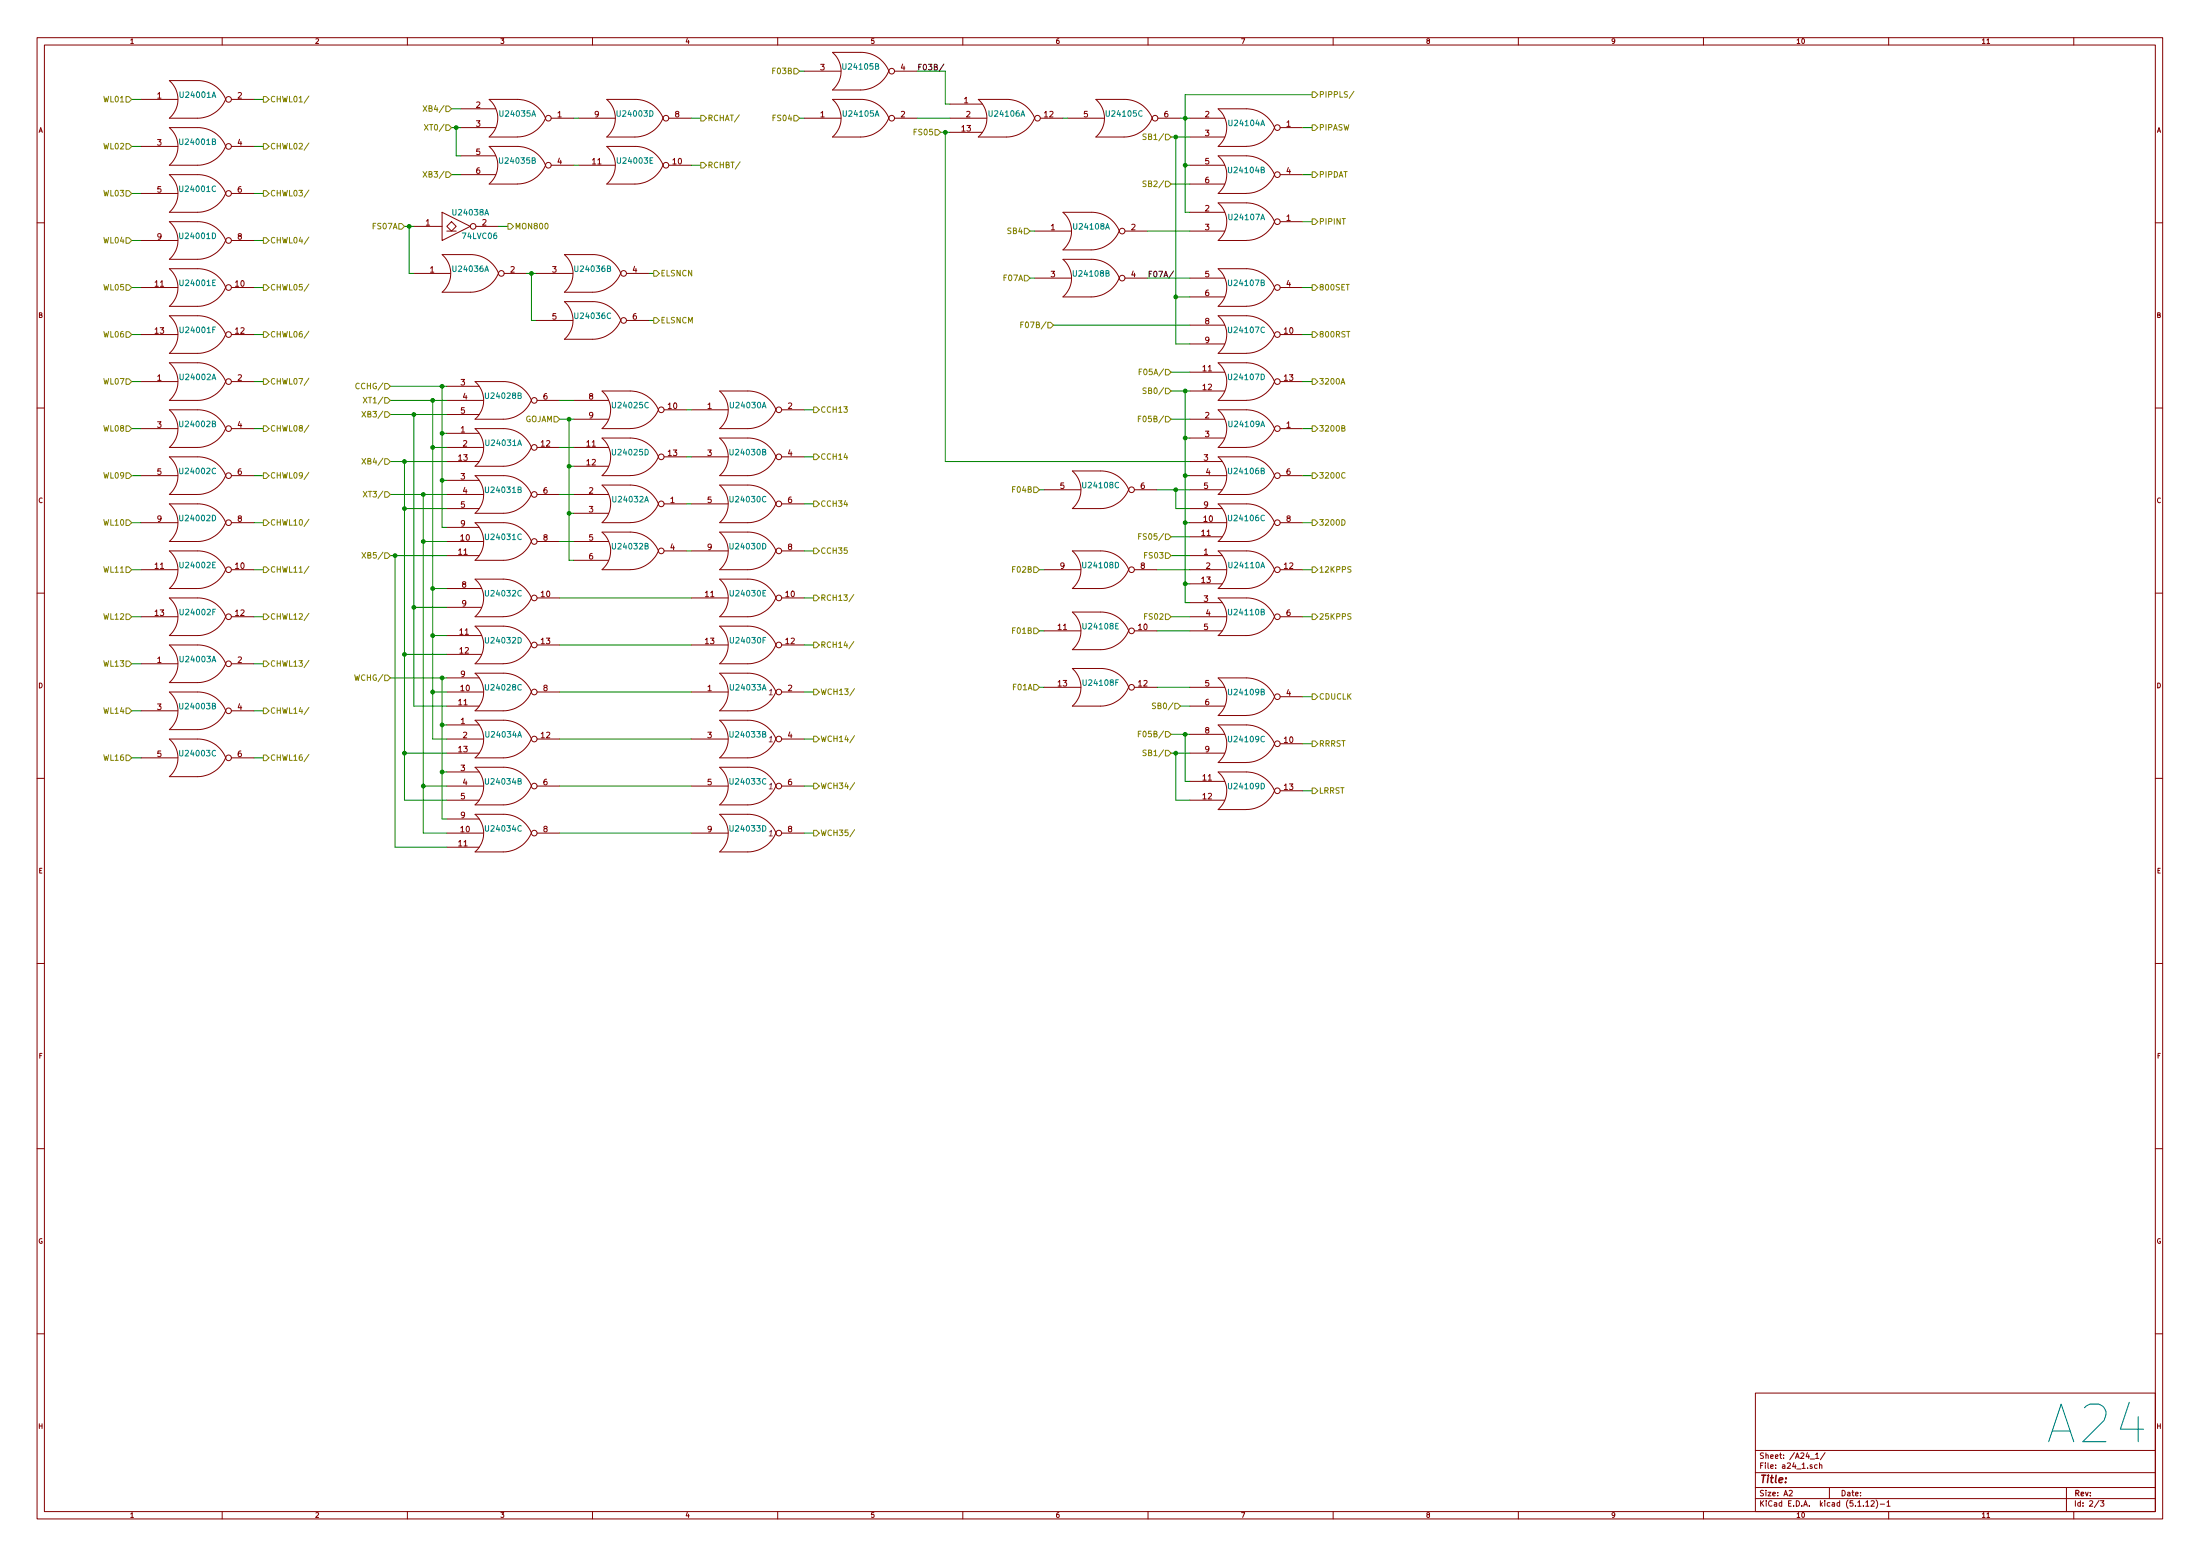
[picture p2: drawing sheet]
<svg xmlns="http://www.w3.org/2000/svg" width="594mm" height="420mm" viewBox="0 0 594 420" stroke-linecap="round" stroke-linejoin="round" font-family="sans-serif">
<g fill="none" stroke="#840000" stroke-width=".27">
<path d="M10 10.2h574v400h-574zM12 12.2h570v396h-570zM60 10.2v2M110 10.2v2M160 10.2v2M210 10.2v2M217.2 19.2h9.9M224.8 14.1h7.6a8 8 0 0 1 7.6 5.1M224.8 14.2a6.7 6.7 0 0 1 0 10.1h7.6a8.3 8.3 0 0 0 7.6-5.1M241.6 19.2h6M260 10.2v2M310 10.2v2"/>
<path d="M360 10.2v2M410 10.2v2M460 10.2v2M510 10.2v2M536.5 11.8h.8M560 10.2v2M38.1 39.5h9.9M38.1 26.8h9.9M45.7 21.8h7.7a8 8 0 0 1 7.6 5M45.7 34.5h7.7a8 8 0 0 1 7.6 5M45.7 21.8a6.7 6.7 0 0 1 0 10.1M45.7 34.5a6.7 6.7 0 0 1 0 10.1"/>
<path d="M60.9 26.8a8.3 8.3 0 0 1-7.6 5.1h-7.6M60.9 39.5a8.3 8.3 0 0 1-7.6 5.1h-7.6M62.5 39.5h6.1M62.5 26.8h6.1M124.5 29.4h9.4M124.5 34.5h9.4M132.1 39.5h7.6a8.3 8.3 0 0 1 7.6 5.1 8.4 8.4 0 0 1-7.6 5.1h-7.6M132.1 26.8h7.6a8.3 8.3 0 0 1 7.6 5.1 8.4 8.4 0 0 1-7.6 5.1h-7.6M132.1 39.6a6.7 6.7 0 0 1 0 10.1M132.1 26.9a6.7 6.7 0 0 1 0 10.1M148.8 31.9h6.1M156.2 31.9h9.9"/>
<path d="M179 31.9a8.3 8.3 0 0 1-7.6 5.1h-7.5a6.7 6.7 0 0 0 0-10.1l7.5-.1a8 8 0 0 1 7.7 5.1M180.6 31.9h6.1M217.2 31.9h9.9M240 31.9a8.3 8.3 0 0 1-7.6 5.1h-7.6a6.7 6.7 0 0 0 0-10.1l7.6-.1a8 8 0 0 1 7.6 5.1M241.6 31.9h6M256.5 31.9h9.9M256.5 28.1h8.8M256.5 35.7h8.8M279.4 31.9a8.3 8.3 0 0 1-7.6 5.1h-7.6a6.7 6.7 0 0 0 0-10.1l7.6-.1a8 8 0 0 1 7.6 5.1M280.9 31.9h6.1M288.3 31.9h9.9M295.9 26.8h7.6"/>
<path d="M295.9 26.9a6.7 6.7 0 0 1 0 10.1M303.6 26.8a8 8 0 0 1 7.5 5.1M311.1 31.9a8.3 8.3 0 0 1-7.6 5.1h-7.6M312.7 31.9h6.1M321.3 37h9.4M321.3 31.9h9.4M328.9 29.4h7.6a8.3 8.3 0 0 1 7.7 5.1 8.4 8.4 0 0 1-7.7 5M328.9 39.5h7.6M329 29.4a6.7 6.7 0 0 1 0 10.1M345.7 34.5h6.1M38.1 52.2h9.9M45.7 59.9h7.7a8 8 0 0 1 7.5 5 8.3 8.3 0 0 1-7.6 5.1h-7.6"/>
<path d="M45.7 47.2h7.7a8 8 0 0 1 7.6 5M45.7 59.9a6.7 6.7 0 0 1 0 10.1M45.7 47.2a6.7 6.7 0 0 1 0 10.1M60.9 52.2a8.3 8.3 0 0 1-7.6 5.1h-7.6M62.5 52.2h6.1M119.4 57.3l7.6 3.8-7.6 3.8zM121.9 59.9l1.3 1.2-1.3 1.3-1.3-1.3zM124.5 42.1h9.4M124.5 47.2h9.4M148.8 44.6h6.1M156.2 44.6h9.9M179 44.6a8.3 8.3 0 0 1-7.6 5.1h-7.5a6.7 6.7 0 0 0 0-10.1l7.5-.1a8 8 0 0 1 7.7 5.1"/>
<path d="M180.6 44.6h6.1M294.6 57.3h-7.6a6.7 6.7 0 0 1 0 10.2M294.7 57.3a8 8 0 0 1 7.5 5.1 8.3 8.3 0 0 1-7.6 5.1h-7.6M321.3 49.7h9.4M321.3 44.6h9.4M321.3 57.3h9.4M328.9 54.8h7.6a8.3 8.3 0 0 1 7.7 5.1 8.4 8.4 0 0 1-7.7 5h-7.6M328.9 42.1h7.6a8.3 8.3 0 0 1 7.7 5.1 8.4 8.4 0 0 1-7.7 5M328.9 52.2h7.6M329 54.8a6.7 6.7 0 0 1 0 10.1M329 42.1a6.7 6.7 0 0 1 0 10.1M345.7 47.2h6.1"/>
<path d="M345.7 59.9h6.1M10 60.2h2M38.1 64.9h9.9M38.1 77.6h9.9M45.7 72.6h7.7a8 8 0 0 1 7.5 5 8.3 8.3 0 0 1-7.6 5.1h-7.6M45.7 72.6a6.7 6.7 0 0 1 0 10.1M62.5 64.9h6.1M62.5 77.6h6.1M111.8 73.8h9.9M111.8 61.1h7.6M119.4 68.7h7.6M119.4 68.8a6.7 6.7 0 0 1 0 10.1"/>
<path d="M120.6 62.4h2.6M127 68.7a8 8 0 0 1 7.6 5.1M128.5 61.1h6.1M134.6 73.8a8.3 8.3 0 0 1-7.6 5.1h-7.6M136.1 73.8h6.1M144.8 73.8h9.9M152.4 68.7h7.6M152.4 68.8a6.7 6.7 0 0 1 0 10.1M160 68.7a8 8 0 0 1 7.6 5.1M167.6 73.8a8.3 8.3 0 0 1-7.6 5.1h-7.6M169.2 73.8h6.1M279.4 62.4h9.9"/>
<path d="M279.4 75.1h9.9M287 70h7.6M287 70a6.7 6.7 0 0 1 0 10.2M294.7 70a8 8 0 0 1 7.5 5.1 8.3 8.3 0 0 1-7.6 5.1h-7.6M303.8 62.4h6.1M303.8 75.1h6.1M321.3 62.4h9.4M321.3 75.1h9.4M328.9 72.6h7.6a8.3 8.3 0 0 1 7.7 5 8.4 8.4 0 0 1-7.7 5.1h-7.6M329 72.6a6.7 6.7 0 0 1 0 10.1M345.7 77.6h6.1M582 60.2h2"/>
<path d="M38.1 90.3h9.9M45.7 98h7.7a8 8 0 0 1 7.5 5 8.3 8.3 0 0 1-7.6 5.1h-7.6M45.7 85.3h7.7a8 8 0 0 1 7.5 5 8.3 8.3 0 0 1-7.6 5.1h-7.6M45.7 98a6.7 6.7 0 0 1 0 10.1M45.7 85.3a6.7 6.7 0 0 1 0 10.1M62.5 90.3h6.1M144.8 86.5h9.9M152.4 81.4h7.6M152.4 81.5a6.7 6.7 0 0 1 0 10.1M160 81.4a8 8 0 0 1 7.6 5.1M167.6 86.5a8.3 8.3 0 0 1-7.6 5.1h-7.6M169.2 86.5h6.1"/>
<path d="M321.3 87.8h9.4M321.3 92.9h9.4M321.3 80.2h9.4M328.9 85.3h7.6a8.3 8.3 0 0 1 7.7 5 8.4 8.4 0 0 1-7.7 5.1h-7.6M328.9 98h7.6a8.3 8.3 0 0 1 7.7 5 8.4 8.4 0 0 1-7.7 5.1M329 85.3a6.7 6.7 0 0 1 0 10.1M329 98a6.7 6.7 0 0 1 0 10.1M345.7 90.3h6.1M10 110.2h2M38.1 103h9.9M38.1 115.7h9.9M45.7 110.7h7.7a8 8 0 0 1 7.5 5 8.3 8.3 0 0 1-7.6 5.1h-7.6"/>
<path d="M45.7 110.7a6.7 6.7 0 0 1 0 10.1M62.5 103h6.1M62.5 115.7h6.1M120.6 104.3h8.8M120.6 108.1h10M120.6 111.9h8.8M120.6 117h8.8M128.3 103h7.6a8 8 0 0 1 7.6 5.1M128.3 115.7h7.6a8 8 0 0 1 7.6 5.1M128.3 103.1a6.7 6.7 0 0 1 0 10.1M128.3 115.8a6.7 6.7 0 0 1 0 10.1h7.6a8.3 8.3 0 0 0 7.6-5.1M143.5 108.1a8.3 8.3 0 0 1-7.6 5.1h-7.6"/>
<path d="M145 108.1h6.1M154.9 113.2h9.4M154.9 108.1h9.4M162.6 105.6h7.6a8.3 8.3 0 0 1 7.6 5.1 8.4 8.4 0 0 1-7.6 5h-7.6a6.7 6.7 0 0 0 0-10.1zM179.3 110.7h6.1M186.7 110.7h9.9M194.3 105.6h7.6M194.3 118.3h7.6M194.3 105.6a6.7 6.7 0 0 1 0 10.1M194.3 118.3a6.7 6.7 0 0 1 0 10.1M202 105.6a8 8 0 0 1 7.5 5 8.3 8.3 0 0 1-7.6 5.1h-7.6M202 118.3a8 8 0 0 1 7.5 5 8.3 8.3 0 0 1-7.6 5.1h-7.6"/>
<path d="M211.1 110.7h6.1M321.3 113.2h9.4M321.3 100.5h9.4M321.3 105.6h9.4M321.3 118.3h9.4M328.9 110.7h7.6a8.3 8.3 0 0 1 7.7 5 8.4 8.4 0 0 1-7.7 5.1M328.9 108.1h7.6M329 110.7a6.7 6.7 0 0 1 0 10.1M345.7 103h6.1M345.7 115.7h6.1M582 110.2h2M38.1 128.4h9.9"/>
<path d="M45.7 123.4h7.7a8 8 0 0 1 7.6 5M45.7 136.1h7.7a8 8 0 0 1 7.6 5M45.7 123.4a6.7 6.7 0 0 1 0 10.1M45.7 136.1a6.7 6.7 0 0 1 0 10.1M60.9 128.4a8.3 8.3 0 0 1-7.6 5.1h-7.6M62.5 128.4h6.1M120.6 120.8h10M120.6 133.5h10M120.6 124.6h8.8M120.6 137.3h8.8M120.6 129.7h8.8M143.5 133.5a8.3 8.3 0 0 1-7.6 5.1h-7.6a6.7 6.7 0 0 0 0-10.1l7.6-.1a8 8 0 0 1 7.6 5.1"/>
<path d="M145 120.8h6.1M145 133.5h6.1M154.9 120.8h9.4M154.9 133.5h9.4M154.9 125.9h9.4M154.9 138.6h9.4M162.6 131h7.6a8.3 8.3 0 0 1 7.6 5.1 8.4 8.4 0 0 1-7.6 5M162.6 128.4h7.6M162.6 128.4a6.7 6.7 0 0 0 0-10.1h7.6a8.3 8.3 0 0 1 7.6 5.1 8.4 8.4 0 0 1-7.6 5M162.6 131a6.7 6.7 0 0 1 0 10.1M179.3 123.4h6.1M179.3 136.1h6.1"/>
<path d="M186.7 123.4h9.9M186.7 136.1h9.9M194.3 131h7.6M194.3 131a6.7 6.7 0 0 1 0 10.1M202 131a8 8 0 0 1 7.5 5 8.3 8.3 0 0 1-7.6 5.1h-7.6M211.1 123.4h6.1M211.1 136.1h6.1M281.9 132.2h9.9M289.6 127.2h7.6a8 8 0 0 1 7.6 5 8.3 8.3 0 0 1-7.6 5.1h-7.6M289.6 127.2a6.7 6.7 0 0 1 0 10.1M306.3 132.2h6.1M321.3 124.6h8.8"/>
<path d="M321.3 128.4h9.9M321.3 132.2h8.8M321.3 137.3h8.8M328.9 120.8h7.6M328.9 123.4h7.6M328.9 136.1h7.6M329 123.4a6.7 6.7 0 0 1 0 10.1M329 136.1a6.7 6.7 0 0 1 0 10.1M336.6 123.4a8 8 0 0 1 7.6 5M336.6 136.1a8 8 0 0 1 7.6 5M344.1 128.4a8.3 8.3 0 0 1-7.6 5.1h-7.6M345.7 128.4h6.1"/>
<path d="M38.1 153.8h9.9M38.1 141.1h9.9M45.7 148.8h7.7a8 8 0 0 1 7.6 5M45.7 148.8a6.7 6.7 0 0 1 0 10.1M60.9 141.1a8.3 8.3 0 0 1-7.6 5.1h-7.6M60.9 153.8a8.3 8.3 0 0 1-7.6 5.1h-7.6M62.5 153.8h6.1M62.5 141.1h6.1M120.6 158.9h9.4M120.6 150h8.8M120.6 146.2h10M120.6 142.4h8.8"/>
<path d="M128.3 156.4h7.6a8.3 8.3 0 0 1 7.6 5.1 8.4 8.4 0 0 1-7.6 5h-7.6a6.7 6.7 0 0 0 0-10.1M143.5 146.2a8.3 8.3 0 0 1-7.6 5.1h-7.6a6.7 6.7 0 0 0 0-10.1l7.6-.1a8 8 0 0 1 7.6 5.1M145 146.2h6.1M154.9 146.2h9.4M154.9 151.3h9.4M162.6 143.7h7.6a8.3 8.3 0 0 1 7.6 5.1 8.4 8.4 0 0 1-7.6 5M162.6 153.8h7.6M162.6 141.1h7.6M162.6 143.7a6.7 6.7 0 0 1 0 10.1M179.3 148.8h6.1M186.7 148.8h9.9M194.3 156.4h7.6"/>
<path d="M194.3 143.7h7.6M194.3 156.4a6.7 6.7 0 0 1 0 10.1M194.3 143.7a6.7 6.7 0 0 1 0 10.1M202 156.4a8 8 0 0 1 7.5 5.1M202 143.7a8 8 0 0 1 7.5 5.1M209.5 148.7a8.3 8.3 0 0 1-7.6 5.1h-7.6M211.1 148.8h6.1M281.9 153.8h9.9M289.6 148.8h7.6a8 8 0 0 1 7.6 5M289.6 148.8a6.7 6.7 0 0 1 0 10.1M304.8 153.8a8.3 8.3 0 0 1-7.6 5.1h-7.6M306.3 153.8h6.1"/>
<path d="M321.3 153.8h9.9M321.3 150h8.8M321.3 157.6h8.8M321.3 141.1h9.9M321.3 144.9h8.8M328.9 148.8h7.6M329 148.8a6.7 6.7 0 0 1 0 10.1M336.6 148.8a8 8 0 0 1 7.6 5M344.1 153.8a8.3 8.3 0 0 1-7.6 5.1h-7.6M344.1 141.1a8.3 8.3 0 0 1-7.6 5.1h-7.6M345.7 153.8h6.1M345.7 141.1h6.1"/>
<path d="M10 160.2h2M38.1 179.2h9.9M38.1 166.5h9.9M45.7 174.2h7.7a8 8 0 0 1 7.5 5 8.3 8.3 0 0 1-7.6 5.1h-7.6M45.7 161.5h7.7a8 8 0 0 1 7.5 5 8.3 8.3 0 0 1-7.6 5.1h-7.6M45.7 174.2a6.7 6.7 0 0 1 0 10.1M45.7 161.5a6.7 6.7 0 0 1 0 10.1M62.5 179.2h6.1M62.5 166.5h6.1M120.6 171.6h9.4M120.6 176.7h9.4M120.6 164h9.4"/>
<path d="M128.3 169.1h7.6a8.3 8.3 0 0 1 7.6 5.1 8.4 8.4 0 0 1-7.6 5h-7.6a6.7 6.7 0 0 0 0-10.1zM145 174.2h6.1M145 161.5h6.1M186.7 174.2h9.9M186.7 161.5h9.9M194.3 169.1h7.6M194.3 169.1a6.7 6.7 0 0 1 0 10.1M202 169.1a8 8 0 0 1 7.5 5.1M209.5 174.1a8.3 8.3 0 0 1-7.6 5.1h-7.6M209.5 161.4a8.3 8.3 0 0 1-7.6 5.1h-7.6M211.1 174.2h6.1M211.1 161.5h6.1"/>
<path d="M281.9 170.3h9.9M289.6 165.3h7.6a8 8 0 0 1 7.6 5 8.3 8.3 0 0 1-7.6 5.1h-7.6M289.6 165.3a6.7 6.7 0 0 1 0 10.1M306.3 170.3h6.1M321.3 162.7h8.8M321.3 166.5h9.9M321.3 170.3h8.8M328.9 161.5h7.6M329 161.5a6.7 6.7 0 0 1 0 10.1M336.6 161.5a8 8 0 0 1 7.5 5 8.3 8.3 0 0 1-7.6 5.1h-7.6M345.7 166.5h6.1M582 160.2h2"/>
<path d="M38.1 191.9h9.9M45.7 199.6h7.7a8 8 0 0 1 7.5 5 8.3 8.3 0 0 1-7.6 5.1h-7.6M45.7 186.9h7.7a8 8 0 0 1 7.5 5 8.3 8.3 0 0 1-7.6 5.1h-7.6M45.7 199.6a6.7 6.7 0 0 1 0 10.1M45.7 186.9a6.7 6.7 0 0 1 0 10.1M62.5 191.9h6.1M120.6 186.9h10M120.6 183h8.8M120.6 190.7h8.8M120.6 195.7h8.8M120.6 199.6h10M143.5 186.8a8.3 8.3 0 0 1-7.6 5.1h-7.6a6.7 6.7 0 0 0 0-10.1h7.6a8 8 0 0 1 7.6 5.1"/>
<path d="M143.5 199.5a8.3 8.3 0 0 1-7.6 5.1h-7.6a6.7 6.7 0 0 0 0-10.1h7.6a8 8 0 0 1 7.6 5.1M145 186.9h6.1M145 199.6h6.1M186.7 186.9h9.9M186.7 199.6h9.9M194.3 181.8h7.6M194.3 194.5h7.6M194.3 194.5a6.7 6.7 0 0 1 0 10.1M194.3 181.8a6.7 6.7 0 0 1 0 10.1M202 194.5a8 8 0 0 1 7.5 5 8.3 8.3 0 0 1-7.6 5.1h-7.6M202 181.8a8 8 0 0 1 7.5 5 8.3 8.3 0 0 1-7.6 5.1h-7.6M211.1 186.9h6.1"/>
<path d="M211.1 199.6h6.1M281.9 185.6h9.9M289.6 180.5h7.6a8 8 0 0 1 7.6 5.1 8.3 8.3 0 0 1-7.6 5.1h-7.6M289.6 180.5a6.7 6.7 0 0 1 0 10.1M306.3 185.6h6.1M321.3 190.7h9.4M321.3 185.6h9.4M321.3 198.3h9.4M328.9 183h7.6a8.3 8.3 0 0 1 7.7 5.1 8.4 8.4 0 0 1-7.7 5.1h-7.6M328.9 195.7h7.6a8.3 8.3 0 0 1 7.7 5.1 8.4 8.4 0 0 1-7.7 5.1h-7.6M329 183.1a6.7 6.7 0 0 1 0 10.1M329 195.8a6.7 6.7 0 0 1 0 10.1"/>
<path d="M345.7 188.1h6.1M10 210.2h2M38.1 204.6h9.9M62.5 204.6h6.1M120.6 203.4h8.8M120.6 208.4h8.8M120.6 216.1h8.8M120.6 212.3h10M143.5 212.2a8.3 8.3 0 0 1-7.6 5.1h-7.6a6.7 6.7 0 0 0 0-10.1h7.6a8 8 0 0 1 7.6 5.1M145 212.3h6.1M186.7 212.3h9.9M194.3 207.2h7.6"/>
<path d="M194.3 219.9h7.6M194.3 207.2a6.7 6.7 0 0 1 0 10.1M194.3 219.9a6.7 6.7 0 0 1 0 10.1M202 207.2a8 8 0 0 1 7.5 5 8.3 8.3 0 0 1-7.6 5.1h-7.6M202 219.9a8 8 0 0 1 7.5 5 8.3 8.3 0 0 1-7.6 5.1h-7.6M211.1 212.3h6.1M321.3 203.4h9.4M321.3 211h9.4M321.3 216.1h9.4M328.9 208.4h7.6a8.3 8.3 0 0 1 7.7 5.1 8.4 8.4 0 0 1-7.7 5.1h-7.6M329 208.5a6.7 6.7 0 0 1 0 10.1M345.7 200.8h6.1"/>
<path d="M345.7 213.5h6.1M582 210.2h2M120.6 225h10M120.6 221.1h8.8M120.6 228.8h8.8M143.5 224.9a8.3 8.3 0 0 1-7.6 5.1h-7.6M143.5 225a8 8 0 0 0-7.6-5.1h-7.6a6.7 6.7 0 0 1 0 10.1M145 225h6.1M186.7 225h9.9M211.1 225h6.1M10 260.2h2M582 260.2h2"/>
<path d="M10 310.2h2M582 310.2h2M10 360.2h2M474 376.2h108v32h-108zM582 360.2h2M474 397.7h108M474 391.7h108M488.8 394h1.2M490.3 392.8l.4-.5v1.5M490.3 393.8h.8M490.7 395.6l-.4-.1-.3 .3 .1 .6h.6M491.3 395.6h.6l.1 .9"/>
<path d="M491.3 395v1.5M492.8 392.2l-1.2 2M60 408.2v2M110 408.2v2M160 408.2v2M210 408.2v2M260 408.2v2M310 408.2v2M360 408.2v2M410 408.2v2M460 408.2v2M474 404.7h108"/>
<path d="M474 401.7h108M483.1 402.6l.6-.2 .3 .5-.9 1h.9M494 401.7v3M503.8 405.7l.5-.5v1.5M503.8 406.7h.9M505.3 405.4l.5-.2 .3 .5-.9 1h.9M506.6 405a1.71 1.71 0 0 1 0 2.3M507.7 406.2h1.2M509.5 405.7l.5-.5v1.5M509.5 406.7h.9M510 408.2v2M536.5 409.7h.8"/>
<path d="M558 401.7v6.5M560 408.2v2M566.8 405.1l-1.2 2M567.2 405.2h.9l-.5 .6 .4 .1v.7h-.8"/>
<circle cx="240.8" cy="19.2" r=".76"/>
<circle cx="61.7" cy="39.5" r=".76"/>
<circle cx="61.7" cy="26.8" r=".76"/>
<circle cx="148.1" cy="31.9" r=".76"/>
<circle cx="179.8" cy="31.9" r=".76"/>
<circle cx="240.8" cy="31.9" r=".76"/>
<circle cx="280.2" cy="31.9" r=".76"/>
<circle cx="311.9" cy="31.9" r=".76"/>
<circle cx="344.9" cy="34.5" r=".76"/>
<circle cx="61.7" cy="52.2" r=".76"/>
<circle cx="148.1" cy="44.6" r=".76"/>
<circle cx="179.8" cy="44.6" r=".76"/>
<circle cx="344.9" cy="47.2" r=".76"/>
<circle cx="344.9" cy="59.9" r=".76"/>
<circle cx="61.7" cy="64.9" r=".76"/>
<circle cx="61.7" cy="77.6" r=".76"/>
<circle cx="127.8" cy="61.1" r=".76"/>
<circle cx="135.4" cy="73.8" r=".76"/>
<circle cx="168.4" cy="73.8" r=".76"/>
<circle cx="303" cy="75.1" r=".76"/>
<circle cx="303" cy="62.4" r=".76"/>
<circle cx="344.9" cy="77.6" r=".76"/>
<circle cx="61.7" cy="90.3" r=".76"/>
<circle cx="168.4" cy="86.5" r=".76"/>
<circle cx="344.9" cy="90.3" r=".76"/>
<circle cx="61.7" cy="115.7" r=".76"/>
<circle cx="61.7" cy="103" r=".76"/>
<circle cx="144.3" cy="108.1" r=".76"/>
<circle cx="178.6" cy="110.7" r=".76"/>
<circle cx="210.3" cy="110.7" r=".76"/>
<circle cx="344.9" cy="103" r=".76"/>
<circle cx="344.9" cy="115.7" r=".76"/>
<circle cx="61.7" cy="128.4" r=".76"/>
<circle cx="144.3" cy="120.8" r=".76"/>
<circle cx="144.3" cy="133.5" r=".76"/>
<circle cx="178.6" cy="136.1" r=".76"/>
<circle cx="178.6" cy="123.4" r=".76"/>
<circle cx="210.3" cy="123.4" r=".76"/>
<circle cx="210.3" cy="136.1" r=".76"/>
<circle cx="305.6" cy="132.2" r=".76"/>
<circle cx="344.9" cy="128.4" r=".76"/>
<circle cx="61.7" cy="153.8" r=".76"/>
<circle cx="61.7" cy="141.1" r=".76"/>
<circle cx="144.3" cy="146.2" r=".76"/>
<circle cx="178.6" cy="148.8" r=".76"/>
<circle cx="210.3" cy="148.8" r=".76"/>
<circle cx="305.6" cy="153.8" r=".76"/>
<circle cx="344.9" cy="141.1" r=".76"/>
<circle cx="344.9" cy="153.8" r=".76"/>
<circle cx="61.7" cy="179.2" r=".76"/>
<circle cx="61.7" cy="166.5" r=".76"/>
<circle cx="144.3" cy="174.2" r=".76"/>
<circle cx="144.3" cy="161.5" r=".76"/>
<circle cx="210.3" cy="174.2" r=".76"/>
<circle cx="210.3" cy="161.5" r=".76"/>
<circle cx="305.6" cy="170.3" r=".76"/>
<circle cx="344.9" cy="166.5" r=".76"/>
<circle cx="61.7" cy="191.9" r=".76"/>
<circle cx="144.3" cy="186.9" r=".76"/>
<circle cx="144.3" cy="199.6" r=".76"/>
<circle cx="210.3" cy="186.9" r=".76"/>
<circle cx="210.3" cy="199.6" r=".76"/>
<circle cx="305.6" cy="185.6" r=".76"/>
<circle cx="344.9" cy="188.1" r=".76"/>
<circle cx="61.7" cy="204.6" r=".76"/>
<circle cx="144.3" cy="212.3" r=".76"/>
<circle cx="210.3" cy="212.3" r=".76"/>
<circle cx="344.9" cy="200.8" r=".76"/>
<circle cx="344.9" cy="213.5" r=".76"/>
<circle cx="144.3" cy="225" r=".76"/>
<circle cx="210.3" cy="225" r=".76"/>
</g>
<g fill="none" stroke="#008400" stroke-width=".27">
<path d="M215.9 19.2h1.3M247.6 19.2h7.7v8.9h1.2M35.6 39.5h2.5M35.6 26.8h2.5M68.6 39.5h2.5M68.6 26.8h2.5M121.9 29.4h2.6M121.9 34.5h2.6M123.2 34.5v7.6h1.3M154.9 31.9h1.3M186.7 31.9h2.5M215.9 31.9h1.3"/>
<path d="M247.6 31.9h8.9M254 35.7h2.5M255.3 35.7v88.9h66M287 31.9h1.3M316.2 37h5.1M317.5 37v55.9h3.8M318.8 31.9h2.5M351.8 34.5h2.5M354.3 25.6h-34.3v31.7h1.3M35.6 52.2h2.5M68.6 52.2h2.5M121.9 47.2h2.6"/>
<path d="M154.9 44.6h1.3M186.7 44.6h2.5M316.2 49.7h5.1M320 44.6h1.3M351.8 47.2h2.5M351.8 59.9h2.5M35.6 64.9h2.5M35.6 77.6h2.5M68.6 64.9h2.5M68.6 77.6h2.5M109.2 61.1h2.6M110.5 61.1v12.7h1.3"/>
<path d="M134.6 61.1h2.6M142.2 73.8h2.6M143.5 73.8v12.7h1.3M175.3 73.8h1.2M278.1 62.4h1.3M278.1 75.1h1.3M309.9 62.4h11.4M309.9 75.1h11.4M351.8 77.6h2.5M35.6 90.3h2.5M68.6 90.3h2.5M175.3 86.5h1.2"/>
<path d="M284.5 87.8h36.8M317.5 80.2h3.8M351.8 90.3h2.5M35.6 103h2.5M35.6 115.7h2.5M68.6 103h2.5M68.6 115.7h2.5M105.4 108.1h15.2M105.4 111.9h15.2M105.4 104.3h15.2M111.8 111.9v78.8h8.8M116.8 108.1v91.5h3.8"/>
<path d="M119.4 104.3v38.1h1.2M119.4 117h1.2M151.1 113.2h3.8M151.1 108.1h3.8M153.7 113.2v38.1h1.2M185.4 110.7h1.3M217.2 110.7h2.5M316.2 105.6h5.1M316.2 100.5h5.1M316.2 113.2h5.1M320 105.6v57.1h1.3M320 118.3h1.3"/>
<path d="M351.8 103h2.5M351.8 115.7h2.5M35.6 128.4h2.5M68.6 128.4h2.5M105.4 124.6h15.2M105.4 133.5h15.2M109.2 137.3h11.4M109.2 124.6v91.5h11.4M114.3 133.5v91.5h6.3M116.8 120.8h3.8M119.4 129.7h1.2M151.1 133.5h3.8"/>
<path d="M151.1 120.8h3.8M153.7 138.6h1.2M153.7 125.9h1.2M185.4 136.1h1.3M185.4 123.4h1.3M217.2 136.1h2.5M217.2 123.4h2.5M280.7 132.2h1.2M312.4 132.2h8.9M317.5 132.2v5.1h3.8M320 128.4h1.3M351.8 128.4h2.5"/>
<path d="M35.6 141.1h2.5M35.6 153.8h2.5M68.6 141.1h2.5M68.6 153.8h2.5M105.4 150h15.2M106.7 150v78.8h13.9M114.3 146.2h6.3M116.8 158.9h3.8M151.1 146.2h3.8M185.4 148.8h1.3M217.2 148.8h2.5M280.7 153.8h1.2"/>
<path d="M312.4 153.8h8.9M316.2 150h5.1M316.2 144.9h5.1M320 141.1h1.3M320 157.6h1.3M351.8 141.1h2.5M351.8 153.8h2.5M35.6 166.5h2.5M35.6 179.2h2.5M68.6 166.5h2.5M68.6 179.2h2.5M109.2 176.7h11.4"/>
<path d="M111.8 164h8.8M116.8 171.6h3.8M151.1 161.5h35.6M151.1 174.2h35.6M217.2 161.5h2.5M217.2 174.2h2.5M280.7 170.3h1.2M312.4 170.3h8.9M316.2 166.5h5.1M351.8 166.5h2.5M35.6 191.9h2.5M68.6 191.9h2.5"/>
<path d="M105.4 183h15.2M116.8 186.9h3.8M119.4 195.7h1.2M119.4 183v38.1h1.2M151.1 186.9h35.6M151.1 199.6h35.6M217.2 186.9h2.5M217.2 199.6h2.5M280.7 185.6h1.2M312.4 185.6h8.9M316.2 198.3h5.1M318.8 190.7h2.5"/>
<path d="M320 198.3v12.7h1.3M351.8 188.1h2.5M35.6 204.6h2.5M68.6 204.6h2.5M109.2 203.4h11.4M114.3 212.3h6.3M119.4 208.4h1.2M151.1 212.3h35.6M217.2 212.3h2.5M316.2 203.4h5.1M317.5 203.4v12.7h3.8M351.8 200.8h2.5"/>
<path d="M351.8 213.5h2.5M151.1 225h35.6M217.2 225h2.5"/>
</g>
<g fill="none" stroke="#848400" stroke-width=".27">
<path d="M214.4 18.5h.7l.8 .7-.8 .8h-.7zM34 26.1h.8l.8 .7-.8 .8h-.8zM34 38.8h.8l.8 .7-.8 .8h-.8zM71.1 38.8h.8l.7 .7-.7 .8h-.8zM71.1 26.1h.8l.7 .7-.7 .8h-.8zM83.4 38.6l-1.3 2M83.4 25.9l-1.3 2M114.2 28.5l1.1 1.6M114.6 33.6l1 1.5M115.3 28.5l-1.1 1.6M115.6 33.6l-1 1.5M120.4 33.7h.8l.7 .8-.7 .7h-.8z"/>
<path d="M120.4 28.6h.8l.7 .8-.7 .7h-.8zM189.2 31.2h.8l.8 .7-.8 .8h-.8zM214.4 31.2h.7l.8 .7-.8 .8h-.7zM252.5 35h.7l.8 .7-.8 .8h-.7zM309.5 36.2h-.7l-.1 .5a.63 .63 0 0 1 .7 .8l-.8 .1M314.7 36.2h.8l.7 .8-.7 .8h-.8zM354.3 24.8h.8l.8 .8-.8 .7h-.8zM354.3 33.7h.8l.8 .8-.8 .7h-.8zM365.6 24.7l-1.3 1.9M34 51.5h.8l.8 .7-.8 .8h-.8zM71.1 51.5h.8l.7 .7-.7 .8h-.8zM83.4 51.3l-1.3 2"/>
<path d="M114.2 46.3l1.1 1.5M115.3 46.3l-1.1 1.5M120.4 46.4h.8l.7 .8-.7 .7h-.8zM189.2 43.9h.8l.8 .7-.8 .8h-.8zM199.8 43.7l-1.2 2M309.5 48.9h-.7l-.1 .5a.63 .63 0 0 1 .7 .8l-.8 .1M314.7 48.9h.8l.7 .8-.7 .8h-.8zM354.3 46.4h.8l.8 .8-.8 .7h-.8zM354.3 59.1h.8l.8 .8-.8 .7h-.8zM34 76.9h.8l.8 .7-.8 .8h-.8zM34 64.2h.8l.8 .7-.8 .8h-.8zM71.1 76.9h.8l.7 .7-.7 .8h-.8z"/>
<path d="M71.1 64.2h.8l.7 .7-.7 .8h-.8zM83.4 76.7l-1.3 2M83.4 64l-1.3 2M107.7 60.4h.8l.7 .7-.7 .8h-.8zM137.2 60.4h.7l.8 .7-.8 .8h-.7zM176.5 73.1h.8l.8 .7-.8 .8h-.8zM276.6 74.3h.8l.7 .8-.7 .8h-.8zM276.6 61.6h.8l.7 .8-.7 .8h-.8zM354.3 76.9h.8l.8 .7-.8 .8h-.8zM34 89.6h.8l.8 .7-.8 .8h-.8zM71.1 89.6h.8l.7 .7-.7 .8h-.8zM83.4 89.4l-1.3 2"/>
<path d="M176.5 85.8h.8l.8 .7-.8 .8h-.8zM275.6 87.7h.5M276.4 87h-.8v1.5M283 87h.7l.8 .8-.8 .8h-.7zM308.3 99.7h-.7v1.5M314.7 99.7h.8l.7 .8-.7 .8h-.8zM354.3 89.6h.8l.8 .7-.8 .8h-.8zM34 115h.8l.8 .7-.8 .8h-.8zM34 102.3h.8l.8 .7-.8 .8h-.8zM71.1 102.3h.8l.7 .7-.7 .8h-.8zM71.1 115h.8l.7 .7-.7 .8h-.8zM83.4 102.1l-1.3 2"/>
<path d="M83.4 114.8l-1.3 2M97 103.6a.68 .68 0 0 0-.9 .6 .68 .68 0 0 0 .9 .6M97.7 111.1l1.1 1.5M98.1 107.3l1 1.5M98.8 111.1l-1.1 1.5M99.1 107.3l-1 1.5M103.9 103.5h.7l.8 .8-.8 .8h-.7zM103.9 107.4h.7l.8 .7-.8 .8h-.7zM103.9 111.2h.7l.8 .7-.8 .8h-.7zM149.6 112.4h.8l.7 .8-.7 .8h-.8zM219.7 109.9h.8l.7 .8-.7 .7h-.8zM307.4 113.1h.5"/>
<path d="M307.6 100.4h.5M308.1 112.4h-.7v1.5M309.5 104.8h-.7l-.1 .5a.63 .63 0 0 1 .7 .8l-.8 .1M314.7 104.8h.8l.7 .8-.7 .7h-.8zM314.7 112.4h.8l.7 .8-.7 .8h-.8zM354.3 102.3h.8l.8 .7-.8 .8h-.8zM354.3 115h.8l.8 .7-.8 .8h-.8zM362.1 103.7l.5-1.5 .5 1.5M362.3 103.3h.7M362.3 115.6l.8-.1v-.5l-.8-.1v1.5h.6l.3-.5-.4-.3M34 127.7h.8l.8 .7-.8 .8h-.8zM71.1 127.7h.8l.7 .7-.7 .8h-.8z"/>
<path d="M83.4 127.5l-1.3 2M97.7 123.8l1.1 1.5M98.1 132.7l1 1.5M98.8 123.8l-1.1 1.5M99.1 132.7l-1 1.5M103.9 123.9h.7l.8 .7-.8 .8h-.7zM103.9 132.8h.7l.8 .7-.8 .8h-.7zM219.7 122.6h.8l.7 .8-.7 .7h-.8zM219.7 135.3h.8l.7 .8-.7 .7h-.8zM279.1 131.5h.8l.8 .7-.8 .8h-.8zM354.3 127.7h.8l.8 .7-.8 .8h-.8zM363.2 127.7a.68 .68 0 0 0-.9 .7 .68 .68 0 0 0 .9 .6"/>
<path d="M34 153.1h.8l.8 .7-.8 .8h-.8zM34 140.4h.8l.8 .7-.8 .8h-.8zM71.1 153.1h.8l.7 .7-.7 .8h-.8zM71.1 140.4h.8l.7 .7-.7 .8h-.8zM83.4 152.9l-1.3 2M83.4 140.2l-1.3 2M97.7 149.2l1.1 1.5M98.8 149.2l-1.1 1.5M103.9 149.3h.7l.8 .7-.8 .8h-.7zM219.7 148h.8l.7 .8-.7 .7h-.8zM279.1 153.1h.8l.8 .7-.8 .8h-.8zM307.5 144.8h.5"/>
<path d="M308.2 144.1h-.7v1.5M314.7 144.2h.8l.7 .7-.7 .8h-.8zM314.7 149.3h.8l.7 .7-.7 .8h-.8zM354.3 140.4h.8l.8 .7-.8 .8h-.8zM354.3 153.1h.8l.8 .7-.8 .8h-.8zM362.3 140.3a.77 .77 0 0 1 .9 .8 .77 .77 0 0 1-.9 .7zM364.8 153.1h-.7l-.1 .5a.63 .63 0 0 1 .7 .8h-.8M34 178.5h.8l.8 .7-.8 .8h-.8zM34 165.8h.8l.8 .7-.8 .8h-.8zM71.1 178.5h.8l.7 .7-.7 .8h-.8zM71.1 165.8h.8l.7 .7-.7 .8h-.8zM83.4 178.3l-1.3 2"/>
<path d="M83.4 165.6l-1.3 2M219.7 160.7h.8l.7 .8-.7 .7h-.8zM219.7 173.4h.8l.7 .8-.7 .7h-.8zM230.6 160.5l-1.4 2M230.6 173.2l-1.4 2M279.1 169.6h.8l.8 .7-.8 .8h-.8zM314.7 165.8h.8l.7 .7-.7 .8h-.8zM354.3 165.8h.8l.8 .7-.8 .8h-.8zM364.8 165.8h-.7l-.1 .5a.63 .63 0 0 1 .7 .8h-.8M34 191.2h.8l.8 .7-.8 .8h-.8zM71.1 191.2h.8l.7 .7-.7 .8h-.8zM83.4 191l-1.3 2"/>
<path d="M103.9 182.3h.7l.8 .7-.8 .8h-.7zM219.7 186.1h.8l.7 .8-.7 .7h-.8zM219.7 198.8h.8l.7 .8-.7 .7h-.8zM230.8 185.9l-1.3 2M230.8 198.6l-1.3 2M279.1 184.8h.8l.8 .8-.8 .8h-.8zM307.4 198.2h.5M308.1 197.5h-.7v1.5M312 189.9h-.7v.5a.63 .63 0 0 1 .7 .8l-.8 .1M314.7 197.5h.8l.7 .8-.7 .8h-.8zM317.2 189.9h.8l.8 .8-.8 .7h-.8zM354.3 187.4h.8l.8 .7-.8 .8h-.8z"/>
<path d="M34 203.9h.8l.8 .7-.8 .8h-.8zM71.1 203.9h.8l.7 .7-.7 .8h-.8zM83.4 203.7l-1.3 2M219.7 211.5h.8l.7 .8-.7 .7h-.8zM230.8 211.3l-1.3 2M309.5 202.6h-.7l-.1 .5a.63 .63 0 0 1 .7 .8l-.8 .1M314.7 202.6h.8l.7 .8-.7 .7h-.8zM354.3 200.1h.8l.8 .7-.8 .8h-.8zM354.3 212.8h.8l.8 .7-.8 .8h-.8zM219.7 224.2h.8l.7 .8-.7 .7h-.8zM230.8 224l-1.3 2"/>
</g>
<path d="M254.9 17.3l-1.3 1.9M316.9 73.2l-1.3 1.9" fill="none" stroke="#000" stroke-width=".27"/>
<g fill="#008400" stroke="#008400" stroke-width=".27">
<circle cx="317.5" cy="203.4" r=".51"/>
<circle cx="317.5" cy="132.2" r=".51"/>
<circle cx="320" cy="128.4" r=".51"/>
<circle cx="109.2" cy="137.3" r=".51"/>
<circle cx="116.8" cy="158.9" r=".51"/>
<circle cx="320" cy="141.1" r=".51"/>
<circle cx="320" cy="157.6" r=".51"/>
<circle cx="111.8" cy="111.9" r=".51"/>
<circle cx="116.8" cy="120.8" r=".51"/>
<circle cx="320" cy="198.3" r=".51"/>
<circle cx="320" cy="118.3" r=".51"/>
<circle cx="119.4" cy="129.7" r=".51"/>
<circle cx="114.3" cy="133.5" r=".51"/>
<circle cx="153.7" cy="138.6" r=".51"/>
<circle cx="119.4" cy="104.3" r=".51"/>
<circle cx="116.8" cy="108.1" r=".51"/>
<circle cx="153.7" cy="113.2" r=".51"/>
<circle cx="153.7" cy="125.9" r=".51"/>
<circle cx="109.2" cy="124.6" r=".51"/>
<circle cx="119.4" cy="117" r=".51"/>
<circle cx="119.4" cy="195.7" r=".51"/>
<circle cx="106.7" cy="150" r=".51"/>
<circle cx="110.5" cy="61.1" r=".51"/>
<circle cx="114.3" cy="212.3" r=".51"/>
<circle cx="119.4" cy="208.4" r=".51"/>
<circle cx="320" cy="31.9" r=".51"/>
<circle cx="320" cy="44.6" r=".51"/>
<circle cx="123.2" cy="34.5" r=".51"/>
<circle cx="109.2" cy="203.4" r=".51"/>
<circle cx="114.3" cy="146.2" r=".51"/>
<circle cx="143.5" cy="73.8" r=".51"/>
<circle cx="317.5" cy="37" r=".51"/>
<circle cx="109.2" cy="176.7" r=".51"/>
<circle cx="317.5" cy="80.2" r=".51"/>
<circle cx="116.8" cy="186.9" r=".51"/>
<circle cx="119.4" cy="183" r=".51"/>
<circle cx="320" cy="105.6" r=".51"/>
<circle cx="111.8" cy="164" r=".51"/>
<circle cx="255.3" cy="35.7" r=".51"/>
<circle cx="116.8" cy="171.6" r=".51"/>
</g>
<text font-size="14.2" fill="#0000c2" x="554.4" y="389.8">A24</text>
<text font-size="2.8" fill="#840000" x="475" y="400.4">Title:</text>
<g font-size="2.1" fill="#848400">
<text x="208.9" y="20">F03B</text>
<text x="28.1" y="27.6">WL01</text>
<text x="72.9" y="27.6">CHWL01/</text>
<text x="356.1" y="26.3">PIPPLS/</text>
<text x="115.4" y="30.1">XB4/</text>
<text x="115.7" y="35.2">XT0/</text>
<text x="191" y="32.7">RCHAT/</text>
<text x="209" y="32.7">FS04</text>
<text x="356.1" y="35.2">PIPASW</text>
<text x="28.1" y="40.3">WL02</text>
<text x="72.9" y="40.3">CHWL02/</text>
<text x="247.1" y="36.5">FS05</text>
<text x="309.7" y="37.8">SB1/</text>
<text x="115.4" y="47.9">XB3/</text>
<text x="191" y="45.4">RCHBT/</text>
<text x="356.1" y="47.9">PIPDAT</text>
<text x="28.1" y="53">WL03</text>
<text x="72.9" y="53">CHWL03/</text>
<text x="309.7" y="50.5">SB2/</text>
<text x="28.1" y="65.7">WL04</text>
<text x="72.9" y="65.7">CHWL04/</text>
<text x="100.8" y="61.9">FS07A</text>
<text x="138.9" y="61.9">MON800</text>
<text x="272.2" y="63.2">SB4</text>
<text x="356.1" y="60.6">PIPINT</text>
<text x="178.3" y="74.6">ELSNCN</text>
<text x="271.2" y="75.9">F07A</text>
<text x="28.1" y="78.4">WL05</text>
<text x="72.9" y="78.4">CHWL05/</text>
<text x="356.1" y="78.4">800SET</text>
<text x="178.3" y="87.3">ELSNCM</text>
<text x="276.9" y="88.6">F07B/</text>
<text x="28.1" y="91.1">WL06</text>
<text x="72.9" y="91.1">CHWL06/</text>
<text x="356.1" y="91.1">800RST</text>
<text x="308.7" y="101.3">F05A/</text>
<text x="28.1" y="103.8">WL07</text>
<text x="72.9" y="103.8">CHWL07/</text>
<text x="96.8" y="105.1">CCHG/</text>
<text x="309.7" y="106.3">SB0/</text>
<text x="356.1" y="103.8">3200A</text>
<text x="98.9" y="112.7">XB3/</text>
<text x="99.2" y="108.9">XT1/</text>
<text x="141.6" y="114">GOJAM</text>
<text x="221.5" y="111.4">CCH13</text>
<text x="308.7" y="114">F05B/</text>
<text x="28.1" y="116.5">WL08</text>
<text x="72.9" y="116.5">CHWL08/</text>
<text x="356.1" y="116.5">3200B</text>
<text x="98.9" y="125.4">XB4/</text>
<text x="221.5" y="124.1">CCH14</text>
<text x="28.1" y="129.2">WL09</text>
<text x="72.9" y="129.2">CHWL09/</text>
<text x="356.1" y="129.2">3200C</text>
<text x="99.2" y="134.3">XT3/</text>
<text x="221.5" y="136.8">CCH34</text>
<text x="273.7" y="133">F04B</text>
<text x="28.1" y="141.9">WL10</text>
<text x="72.9" y="141.9">CHWL10/</text>
<text x="356.1" y="141.9">3200D</text>
<text x="221.5" y="149.5">CCH35</text>
<text x="308.8" y="145.7">FS05/</text>
<text x="28.1" y="154.6">WL11</text>
<text x="72.9" y="154.6">CHWL11/</text>
<text x="98.9" y="150.8">XB5/</text>
<text x="273.7" y="154.6">F02B</text>
<text x="309.4" y="150.8">FS03</text>
<text x="356.1" y="154.6">12KPPS</text>
<text x="28.1" y="167.3">WL12</text>
<text x="72.9" y="167.3">CHWL12/</text>
<text x="221.5" y="162.2">RCH13/</text>
<text x="309.4" y="167.3">FS02</text>
<text x="356.1" y="167.3">25KPPS</text>
<text x="273.7" y="171.1">F01B</text>
<text x="221.5" y="174.9">RCH14/</text>
<text x="28.1" y="180">WL13</text>
<text x="72.9" y="180">CHWL13/</text>
<text x="96.3" y="183.8">WCHG/</text>
<text x="221.5" y="187.6">WCH13/</text>
<text x="273.7" y="186.4">F01A</text>
<text x="312.3" y="191.4">SB0/</text>
<text x="356.1" y="188.9">CDUCLK</text>
<text x="28.1" y="192.7">WL14</text>
<text x="72.9" y="192.7">CHWL14/</text>
<text x="221.5" y="200.3">WCH14/</text>
<text x="308.7" y="199.1">F05B/</text>
<text x="356.1" y="201.6">RRRST</text>
<text x="28.1" y="205.4">WL16</text>
<text x="72.9" y="205.4">CHWL16/</text>
<text x="309.7" y="204.1">SB1/</text>
<text x="221.5" y="213">WCH34/</text>
<text x="356.1" y="214.3">LRRST</text>
<text x="221.5" y="225.7">WCH35/</text>
</g>
<g font-size="2.1" fill="#840000">
<text x="221.5" y="19">3</text>
<text x="243.3" y="19">4</text>
<text x="42.5" y="26.6">1</text>
<text x="64.2" y="26.6">2</text>
<text x="128.6" y="29.1">2</text>
<text x="260.3" y="27.9">1</text>
<text x="128.6" y="34.2">3</text>
<text x="150.5" y="31.7">1</text>
<text x="160.6" y="31.7">9</text>
<text x="182.3" y="31.7">8</text>
<text x="221.5" y="31.7">1</text>
<text x="243.3" y="31.7">2</text>
<text x="259.7" y="35.5">13</text>
<text x="260.9" y="31.7">2</text>
<text x="282" y="31.7">12</text>
<text x="292.7" y="31.7">5</text>
<text x="314.4" y="31.7">6</text>
<text x="325.4" y="31.7">2</text>
<text x="347.4" y="34.2">1</text>
<text x="42.5" y="39.3">3</text>
<text x="64.2" y="39.3">4</text>
<text x="128.6" y="41.8">5</text>
<text x="325.4" y="36.7">3</text>
<text x="128.6" y="46.9">6</text>
<text x="150.5" y="44.4">4</text>
<text x="160" y="44.4">11</text>
<text x="181.7" y="44.4">10</text>
<text x="325.4" y="44.4">5</text>
<text x="347.4" y="46.9">4</text>
<text x="42.5" y="52">5</text>
<text x="64.2" y="52">6</text>
<text x="325.4" y="49.4">6</text>
<text x="325.4" y="57.1">2</text>
<text x="347.4" y="59.6">1</text>
<text x="42.5" y="64.7">9</text>
<text x="64.2" y="64.7">8</text>
<text x="115" y="60.9">1</text>
<text x="130.2" y="60.9">2</text>
<text x="283.8" y="62.1">1</text>
<text x="305.5" y="62.1">2</text>
<text x="325.4" y="62.1">3</text>
<text x="41.9" y="77.4">11</text>
<text x="63.6" y="77.4">10</text>
<text x="116.1" y="73.6">1</text>
<text x="137.8" y="73.6">2</text>
<text x="149.1" y="73.6">3</text>
<text x="170.9" y="73.6">4</text>
<text x="283.8" y="74.8">3</text>
<text x="305.5" y="74.8">4</text>
<text x="325.4" y="74.8">5</text>
<text x="347.4" y="77.4">4</text>
<text x="325.4" y="79.9">6</text>
<text x="149.1" y="86.3">5</text>
<text x="170.9" y="86.3">6</text>
<text x="325.4" y="87.5">8</text>
<text x="41.9" y="90.1">13</text>
<text x="63.6" y="90.1">12</text>
<text x="325.4" y="92.6">9</text>
<text x="346.8" y="90.1">10</text>
<text x="324.8" y="100.2">11</text>
<text x="42.5" y="102.8">1</text>
<text x="64.2" y="102.8">2</text>
<text x="124.4" y="104.1">3</text>
<text x="125" y="107.9">4</text>
<text x="146.7" y="107.9">6</text>
<text x="159.1" y="107.9">8</text>
<text x="324.8" y="105.3">12</text>
<text x="346.8" y="102.8">13</text>
<text x="124.4" y="111.7">5</text>
<text x="159.1" y="112.9">9</text>
<text x="180.4" y="110.4">10</text>
<text x="191.1" y="110.4">1</text>
<text x="212.8" y="110.4">2</text>
<text x="325.4" y="112.9">2</text>
<text x="42.5" y="115.5">3</text>
<text x="64.2" y="115.5">4</text>
<text x="124.4" y="116.8">1</text>
<text x="325.4" y="118">3</text>
<text x="347.4" y="115.5">1</text>
<text x="123.9" y="124.4">13</text>
<text x="125" y="120.6">2</text>
<text x="146.2" y="120.6">12</text>
<text x="158.5" y="120.6">11</text>
<text x="158.5" y="125.6">12</text>
<text x="180.4" y="123.1">13</text>
<text x="191.1" y="123.1">3</text>
<text x="212.8" y="123.1">4</text>
<text x="325.1" y="124.4">3</text>
<text x="42.5" y="128.2">5</text>
<text x="64.2" y="128.2">6</text>
<text x="124.4" y="129.5">3</text>
<text x="286.3" y="132">5</text>
<text x="308" y="132">6</text>
<text x="325.1" y="132">5</text>
<text x="325.7" y="128.2">4</text>
<text x="347.4" y="128.2">6</text>
<text x="124.4" y="137.1">5</text>
<text x="125" y="133.3">4</text>
<text x="146.7" y="133.3">6</text>
<text x="159.1" y="133.3">2</text>
<text x="181" y="135.8">1</text>
<text x="191.1" y="135.8">5</text>
<text x="212.8" y="135.8">6</text>
<text x="325.1" y="137.1">9</text>
<text x="42.5" y="140.9">9</text>
<text x="64.2" y="140.9">8</text>
<text x="124.4" y="142.2">9</text>
<text x="159.1" y="138.3">3</text>
<text x="325.1" y="140.9">10</text>
<text x="347.4" y="140.9">8</text>
<text x="123.9" y="149.8">11</text>
<text x="124.4" y="146">10</text>
<text x="146.7" y="146">8</text>
<text x="159.1" y="146">5</text>
<text x="181" y="148.5">4</text>
<text x="191.1" y="148.5">9</text>
<text x="212.8" y="148.5">8</text>
<text x="324.5" y="144.7">11</text>
<text x="325.1" y="149.8">1</text>
<text x="41.9" y="153.6">11</text>
<text x="63.6" y="153.6">10</text>
<text x="159.1" y="151">6</text>
<text x="286.3" y="153.6">9</text>
<text x="308" y="153.6">8</text>
<text x="325.7" y="153.6">2</text>
<text x="346.8" y="153.6">12</text>
<text x="124.8" y="158.7">8</text>
<text x="146.2" y="161.2">10</text>
<text x="190.5" y="161.2">11</text>
<text x="212.2" y="161.2">10</text>
<text x="324.5" y="157.4">13</text>
<text x="41.9" y="166.3">13</text>
<text x="63.6" y="166.3">12</text>
<text x="124.8" y="163.7">9</text>
<text x="325.1" y="162.5">3</text>
<text x="325.7" y="166.3">4</text>
<text x="347.4" y="166.3">6</text>
<text x="124.2" y="171.4">11</text>
<text x="146.2" y="173.9">13</text>
<text x="190.5" y="173.9">13</text>
<text x="212.2" y="173.9">12</text>
<text x="285.7" y="170.1">11</text>
<text x="307.4" y="170.1">10</text>
<text x="325.1" y="170.1">5</text>
<text x="42.5" y="179">1</text>
<text x="64.2" y="179">2</text>
<text x="124.2" y="176.4">12</text>
<text x="124.4" y="182.8">9</text>
<text x="285.7" y="185.3">13</text>
<text x="307.4" y="185.3">12</text>
<text x="325.4" y="185.3">5</text>
<text x="42.5" y="191.7">3</text>
<text x="64.2" y="191.7">4</text>
<text x="123.9" y="190.4">11</text>
<text x="124.4" y="186.6">10</text>
<text x="146.7" y="186.6">8</text>
<text x="191.1" y="186.6">1</text>
<text x="212.8" y="186.6">2</text>
<text x="325.4" y="190.4">6</text>
<text x="347.4" y="187.9">4</text>
<text x="124.4" y="195.5">1</text>
<text x="123.9" y="203.1">13</text>
<text x="125" y="199.3">2</text>
<text x="146.2" y="199.3">12</text>
<text x="191.1" y="199.3">3</text>
<text x="212.8" y="199.3">4</text>
<text x="325.4" y="198">8</text>
<text x="325.4" y="203.1">9</text>
<text x="346.8" y="200.6">10</text>
<text x="42.5" y="204.4">5</text>
<text x="64.2" y="204.4">6</text>
<text x="124.4" y="208.2">3</text>
<text x="124.4" y="215.8">5</text>
<text x="125" y="212">4</text>
<text x="146.7" y="212">6</text>
<text x="191.1" y="212">5</text>
<text x="212.8" y="212">6</text>
<text x="324.8" y="210.7">11</text>
<text x="324.8" y="215.8">12</text>
<text x="346.8" y="213.3">13</text>
<text x="124.4" y="220.9">9</text>
<text x="124.4" y="224.7">10</text>
<text x="146.7" y="224.7">8</text>
<text x="191.1" y="224.7">9</text>
<text x="212.8" y="224.7">8</text>
<text x="123.9" y="228.5">11</text>
<text x="475" y="393.9">Sheet: /A24_1/</text>
<text x="475" y="396.6">File: a24_1.sch</text>
<text x="475" y="406.8">KiCad E.D.A. kicad (5.1.12)-1</text>
<text x="475" y="404">Size: A2</text>
<text x="497" y="404">Date:</text>
<text x="560" y="404">Rev:</text>
<text x="560" y="406.8">Id: 2/3</text>
</g>
<g font-size="2.1" fill="#008484">
<text x="227.9" y="18.8">U24105B</text>
<text x="48.9" y="26.4">U24001A</text>
<text x="135.2" y="31.5">U24035A</text>
<text x="167" y="31.5">U24003D</text>
<text x="227.9" y="31.5">U24105A</text>
<text x="267.3" y="31.5">U24106A</text>
<text x="299.1" y="31.5">U24105C</text>
<text x="332.1" y="34">U24104A</text>
<text x="48.9" y="39.1">U24001B</text>
<text x="135.2" y="44.2">U24035B</text>
<text x="167" y="44.2">U24003E</text>
<text x="332.1" y="46.7">U24104B</text>
<text x="48.9" y="51.8">U24001C</text>
<text x="122.5" y="58.2">U24038A</text>
<text x="332.1" y="59.4">U24107A</text>
<text x="48.9" y="64.5">U24001D</text>
<text x="125.1" y="64.5">74LVC06</text>
<text x="290.2" y="62">U24108A</text>
<text x="48.9" y="77.2">U24001E</text>
<text x="122.5" y="73.4">U24036A</text>
<text x="155.5" y="73.4">U24036B</text>
<text x="290.2" y="74.7">U24108B</text>
<text x="332.1" y="77.2">U24107B</text>
<text x="49" y="89.9">U24001F</text>
<text x="155.5" y="86.1">U24036C</text>
<text x="332.1" y="89.9">U24107C</text>
<text x="48.9" y="102.6">U24002A</text>
<text x="131.4" y="107.7">U24028B</text>
<text x="332.1" y="102.6">U24107D</text>
<text x="165.7" y="110.2">U24025C</text>
<text x="197.5" y="110.2">U24030A</text>
<text x="48.9" y="115.3">U24002B</text>
<text x="332.1" y="115.3">U24109A</text>
<text x="131.4" y="120.4">U24031A</text>
<text x="165.7" y="122.9">U24025D</text>
<text x="197.5" y="122.9">U24030B</text>
<text x="48.9" y="128">U24002C</text>
<text x="292.7" y="131.8">U24108C</text>
<text x="332.1" y="128">U24106B</text>
<text x="131.4" y="133.1">U24031B</text>
<text x="165.7" y="135.6">U24032A</text>
<text x="197.5" y="135.6">U24030C</text>
<text x="48.9" y="140.7">U24002D</text>
<text x="332.1" y="140.7">U24106C</text>
<text x="131.4" y="145.8">U24031C</text>
<text x="165.7" y="148.3">U24032B</text>
<text x="197.5" y="148.3">U24030D</text>
<text x="48.9" y="153.4">U24002E</text>
<text x="292.7" y="153.4">U24108D</text>
<text x="332.1" y="153.4">U24110A</text>
<text x="131.4" y="161">U24032C</text>
<text x="197.5" y="161">U24030E</text>
<text x="49" y="166.1">U24002F</text>
<text x="332.1" y="166.1">U24110B</text>
<text x="131.4" y="173.7">U24032D</text>
<text x="197.6" y="173.7">U24030F</text>
<text x="292.8" y="169.9">U24108E</text>
<text x="48.9" y="178.8">U24003A</text>
<text x="292.8" y="185.2">U24108F</text>
<text x="48.9" y="191.5">U24003B</text>
<text x="131.4" y="186.4">U24028C</text>
<text x="197.5" y="186.4">U24033A</text>
<text x="332.1" y="187.7">U24109B</text>
<text x="131.4" y="199.1">U24034A</text>
<text x="197.5" y="199.1">U24033B</text>
<text x="332.1" y="200.4">U24109C</text>
<text x="48.9" y="204.2">U24003C</text>
<text x="131.4" y="211.8">U24034B</text>
<text x="197.5" y="211.8">U24033C</text>
<text x="332.1" y="213.1">U24109D</text>
<text x="131.4" y="224.5">U24034C</text>
<text x="197.5" y="224.5">U24033D</text>
</g>
<g font-size="2.1">
<text x="247.6" y="19">F03B/</text>
<text x="309.9" y="74.8">F07A/</text>
</g>
<g font-size="2.1" fill="#840084">
<text x="207.7" y="187.7">1</text>
<text x="207.7" y="200.4">1</text>
<text x="207.7" y="213.1">1</text>
<text x="207.7" y="225.8">1</text>
</g>
<g font-size="1.8" fill="#840000">
<text x="35" y="11.8">1</text>
<text x="85" y="11.8">2</text>
<text x="135" y="11.8">3</text>
<text x="185" y="11.8">4</text>
<text x="235" y="11.8">5</text>
<text x="285" y="11.8">6</text>
<text x="335" y="11.8">7</text>
<text x="385" y="11.8">8</text>
<text x="435" y="11.8">9</text>
<text x="485" y="11.8">10</text>
<text x="535" y="11.8">11</text>
<text x="10.4" y="35.8">A</text>
<text x="582.4" y="35.8">A</text>
<text x="10.4" y="85.8">B</text>
<text x="582.4" y="85.8">B</text>
<text x="10.4" y="135.8">C</text>
<text x="582.4" y="135.8">C</text>
<text x="10.4" y="185.8">D</text>
<text x="582.4" y="185.8">D</text>
<text x="10.4" y="235.8">E</text>
<text x="582.4" y="235.8">E</text>
<text x="10.5" y="285.8">F</text>
<text x="582.5" y="285.8">F</text>
<text x="10.3" y="335.8">G</text>
<text x="582.3" y="335.8">G</text>
<text x="10.4" y="385.8">H</text>
<text x="582.4" y="385.8">H</text>
<text x="35" y="409.8">1</text>
<text x="85" y="409.8">2</text>
<text x="135" y="409.8">3</text>
<text x="185" y="409.8">4</text>
<text x="235" y="409.8">5</text>
<text x="285" y="409.8">6</text>
<text x="335" y="409.8">7</text>
<text x="385" y="409.8">8</text>
<text x="435" y="409.8">9</text>
<text x="485" y="409.8">10</text>
<text x="535" y="409.8">11</text>
</g>
</svg>
